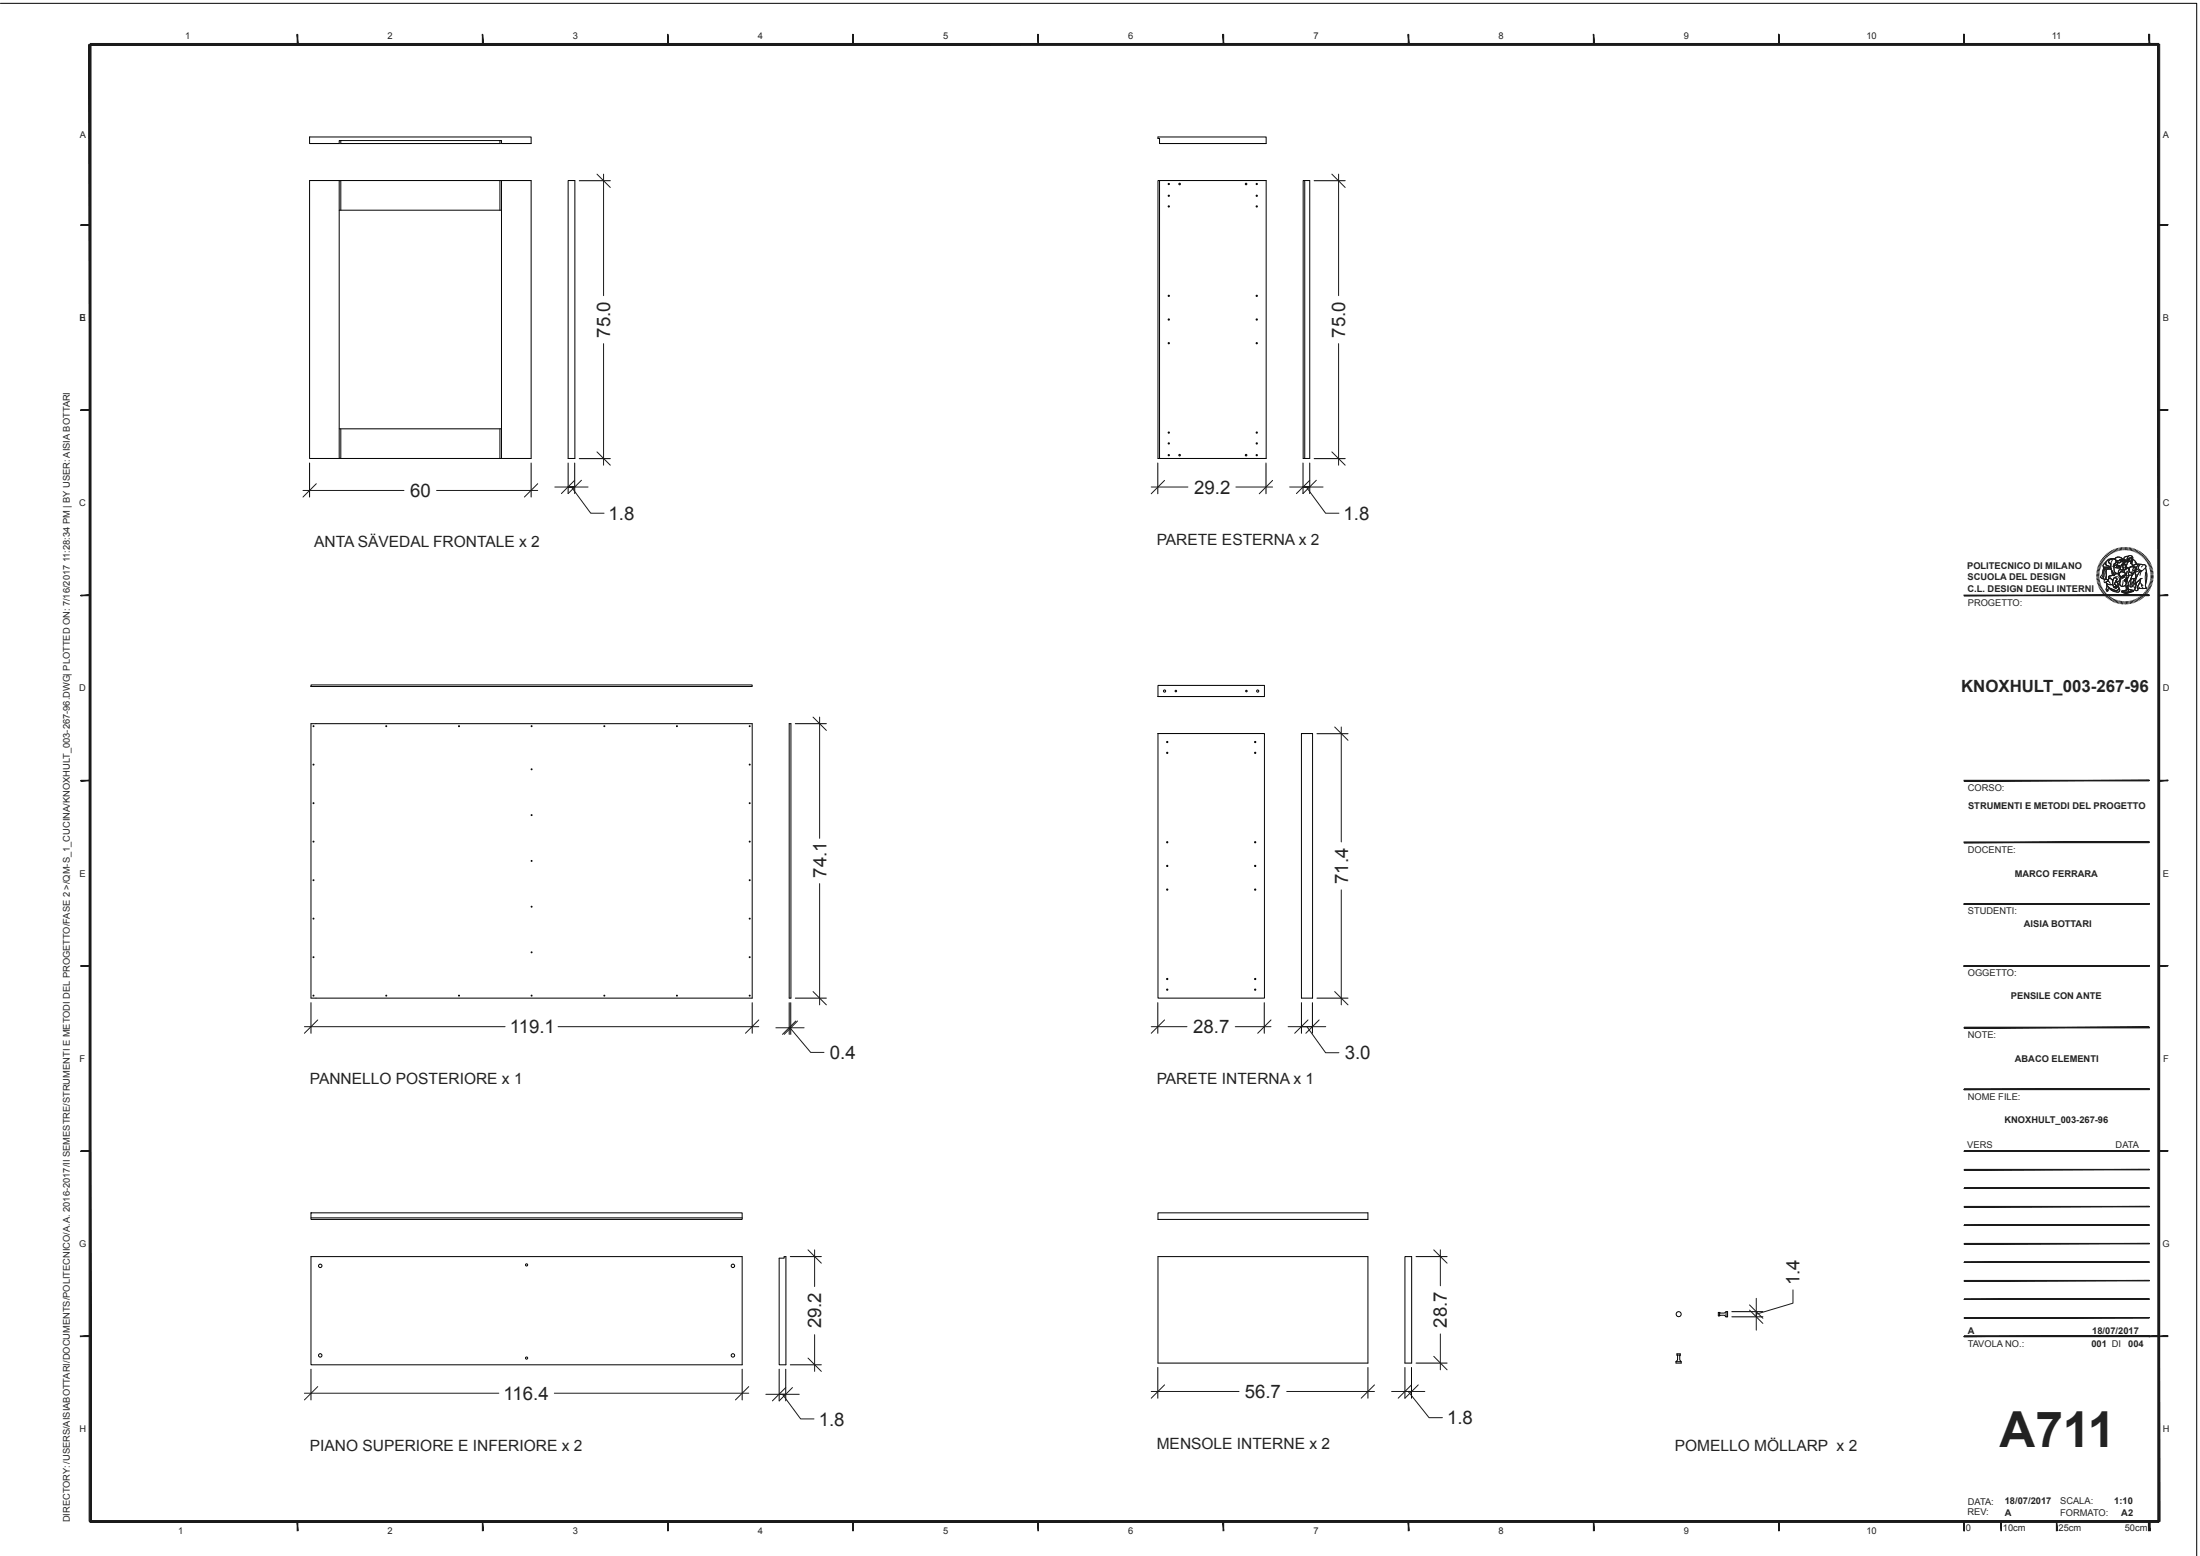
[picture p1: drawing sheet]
<svg xmlns="http://www.w3.org/2000/svg" width="594mm" height="420mm" viewBox="0 0 594 420" stroke-linecap="round" stroke-linejoin="round" font-family="sans-serif">
<g fill="none" stroke="#000" stroke-width=".27">
<path d="M83.6 37h59.8v1.7h-8v-.8h-43.8v.8h-8zM92 37.9v.8h43v-.8M312.7 37h29.2v1.7h-28.8v-1.3h-.4zM83.6 48.7h59.8v75.1h-59.8zM91.6 56.7h43.8M91.6 48.7v75.1M92 48.7v8M135 48.7v8M135.4 48.7v75.1M153.4 48.7h1.8v75.1h-1.8zM312.7 48.7h29.2v75.1h-29.2zM313.1 48.7v75.1"/>
<path d="M351.9 48.7h1.7v75.1h-1.7zM352.3 48.7v75.1M91.6 115.8h43.8M92 115.8v8M135 115.8v8M84 195.3h119.1v74.1h-119.1zM84 184.9h119.1v.4h-119.1zM213.1 195.3h.5v74.1h-.5zM312.7 198h28.7v71.4h-28.7zM312.7 185h28.7v3h-28.7zM351.4 198h3v71.4h-3zM84 339.2h116.4v29.2h-116.4z"/>
<path d="M84 327.4h116.4v1.8h-116.4zM84 328.7h116.4M210.4 339.6h1.3v-.4h.5v29.2h-1.8zM312.7 327.4h56.6v1.8h-56.6zM312.7 339.2h56.6v28.7h-56.6zM379.3 339.2h1.8v28.7h-1.8zM464 354.3h.3v.9h-.3zM464.3 355.2l.2-.2h1.1l.4 .4M464.3 354.3l.2 .1M466 354h.4v1.4h-.4zM466 354l-.4 .4h-1.1M452.5 367.5h1.4v.4h-1.4z"/>
<path d="M452.8 365.8l.1 .1v1.2l-.4 .4M452.8 365.4h.9v.4h-.9zM453.7 365.8l-.2 1.3 .4 .4"/>
<circle cx="315.6" cy="52.8" r=".17"/>
<circle cx="315.6" cy="55.7" r=".17"/>
<circle cx="315.6" cy="49.7" r=".17"/>
<circle cx="318.5" cy="49.7" r=".21"/>
<circle cx="336.4" cy="49.7" r=".21"/>
<circle cx="339.3" cy="55.7" r=".17"/>
<circle cx="339.3" cy="52.8" r=".17"/>
<circle cx="339.3" cy="49.7" r=".17"/>
<circle cx="315.6" cy="79.9" r=".17"/>
<circle cx="339.3" cy="79.9" r=".17"/>
<circle cx="315.6" cy="86.2" r=".17"/>
<circle cx="315.6" cy="92.6" r=".17"/>
<circle cx="339.3" cy="86.2" r=".17"/>
<circle cx="339.3" cy="92.6" r=".17"/>
<circle cx="315.6" cy="116.8" r=".17"/>
<circle cx="315.6" cy="119.7" r=".17"/>
<circle cx="339.3" cy="116.8" r=".17"/>
<circle cx="339.3" cy="119.7" r=".17"/>
<circle cx="315.6" cy="122.9" r=".17"/>
<circle cx="318.5" cy="122.9" r=".21"/>
<circle cx="336.4" cy="122.9" r=".21"/>
<circle cx="339.3" cy="122.9" r=".17"/>
<circle cx="84.6" cy="196" r=".13"/>
<circle cx="104.3" cy="196" r=".13"/>
<circle cx="123.9" cy="196" r=".13"/>
<circle cx="143.5" cy="196" r=".13"/>
<circle cx="163.2" cy="196" r=".13"/>
<circle cx="182.8" cy="196" r=".13"/>
<circle cx="202.4" cy="196" r=".13"/>
<circle cx="314.4" cy="186.5" r=".3"/>
<circle cx="317.5" cy="186.5" r=".21"/>
<circle cx="336.5" cy="186.5" r=".21"/>
<circle cx="339.6" cy="186.5" r=".3"/>
<circle cx="84.6" cy="206.4" r=".13"/>
<circle cx="84.6" cy="216.8" r=".13"/>
<circle cx="143.5" cy="207.7" r=".13"/>
<circle cx="202.4" cy="206.4" r=".13"/>
<circle cx="202.4" cy="216.8" r=".13"/>
<circle cx="315.2" cy="203.2" r=".17"/>
<circle cx="315.2" cy="200.3" r=".17"/>
<circle cx="338.9" cy="203.2" r=".17"/>
<circle cx="338.9" cy="200.3" r=".17"/>
<circle cx="84.6" cy="227.2" r=".13"/>
<circle cx="84.6" cy="237.6" r=".13"/>
<circle cx="143.5" cy="220" r=".13"/>
<circle cx="143.5" cy="232.4" r=".13"/>
<circle cx="202.4" cy="227.2" r=".13"/>
<circle cx="202.4" cy="237.6" r=".13"/>
<circle cx="315.2" cy="233.7" r=".17"/>
<circle cx="315.2" cy="227.3" r=".17"/>
<circle cx="338.9" cy="233.7" r=".17"/>
<circle cx="338.9" cy="227.3" r=".17"/>
<circle cx="84.6" cy="258.4" r=".13"/>
<circle cx="84.6" cy="248" r=".13"/>
<circle cx="143.5" cy="244.7" r=".13"/>
<circle cx="143.5" cy="257.1" r=".13"/>
<circle cx="202.4" cy="258.4" r=".13"/>
<circle cx="202.4" cy="248" r=".13"/>
<circle cx="315.2" cy="240.1" r=".17"/>
<circle cx="338.9" cy="240.1" r=".17"/>
<circle cx="84.6" cy="268.7" r=".13"/>
<circle cx="104.3" cy="268.7" r=".13"/>
<circle cx="123.9" cy="268.7" r=".13"/>
<circle cx="143.5" cy="268.7" r=".13"/>
<circle cx="163.2" cy="268.7" r=".13"/>
<circle cx="182.8" cy="268.7" r=".13"/>
<circle cx="202.4" cy="268.7" r=".13"/>
<circle cx="315.2" cy="264.3" r=".17"/>
<circle cx="315.2" cy="267.1" r=".17"/>
<circle cx="338.9" cy="267.1" r=".17"/>
<circle cx="338.9" cy="264.3" r=".17"/>
<circle cx="86.5" cy="341.7" r=".47"/>
<circle cx="142.2" cy="341.4" r=".3"/>
<circle cx="197.9" cy="341.7" r=".47"/>
<circle cx="453.2" cy="354.7" r=".68"/>
<circle cx="86.5" cy="365.9" r=".47"/>
<circle cx="142.2" cy="366.6" r=".3"/>
<circle cx="197.9" cy="365.9" r=".47"/>
</g>
<g fill="none" stroke="#1a1a1a" stroke-width=".27">
<path d="M91.6 38.7h.4M135 38.7h.4M566.1 155.4h.6M566.1 155.7h.6M566.1 154.7h.7M566.1 155h.7M566.1 154.3l.7 .1M566.2 153.9l.7 .2M566.3 153.6l.6 .2M566.4 153.3l.6 .1M566.5 152.9l.6 .2M566.6 152.6l.6 .2"/>
<path d="M566.7 152.2l.7 .3M566.8 156l-.7 .1M566.8 156.3l-.7 .1M566.9 156.7l-.7 .1M566.9 151.9l.6 .3M566.9 157l-.6 .2M567 157.3l-.6 .2M567.1 151.6l.6 .3M567.1 157.6l-.6 .2M567.2 157.9l-.6 .3M567.2 151.3l.6 .4M567.3 158.2l-.6 .3"/>
<path d="M567.5 151l.5 .4M567.5 158.5l-.6 .3M567.6 158.8l-.6 .3M567.7 150.7l.5 .4M567.8 159.1l-.6 .3M567.9 150.5l.5 .4M568 159.4l-.6 .3M568.1 150.2l.5 .4M568.2 159.6l-.6 .4M568.4 149.9l.5 .5M568.4 159.9l-.6 .4M568.6 149.7l.5 .5"/>
<path d="M568.9 149.4l.4 .6M569.2 149.2l.4 .6M569.5 149l.4 .6M569.8 148.9l.3 .5M570.1 148.6l.3 .7M570.4 148.5l.3 .6M570.7 148.3l.3 .7M571.1 148.2l.2 .7M571.4 148.1l.2 .6M571.7 148l.2 .6M572.1 154.8l.6-.5 .6 .1 .5 .3a.28 .28 0 0 1 .2 .4 .28 .28 0 0 1-.3 .2l-.7 .2a.39 .39 0 0 1-.4 .2 .39 .39 0 0 1-.3-.4zM572.1 147.9l.1 .7"/>
<path d="M572.5 147.8l.1 .7M572.5 155.7l.6 .4 .5-.3v-.4a.39 .39 0 0 0 .4-.3 .39 .39 0 0 0-.2-.4l-.6-.3-.6-.1-.5 .7h-.2l.3-1.1 .2-.3 1.3 .3 .5-.4v-.4l.6 .2-.1 .5 .3 .5-.3 .6 .2 .5-.4 .5-.5 .4a.24 .24 0 0 1 0 .3 .24 .24 0 0 1-.4 0l.2 .3 .3-.1-.1 .4 .3-.2-.3 1.1h-.4a.72 .72 0 0 1-1.1-.1l-.4-.4 .3-.5 .2-1.1M572.8 147.8l.1 .7M572.9 159.6l2-.5 1.2 .3-2.1 .5zM573.2 147.8v.6M573.5 147.8v.6M573.8 147.8v.6M574 159.9l2.1-.5v.2l-2.1 .6zM574.1 156.1h.1M574.2 147.8v.6M574.4 158.2l.1-.1 .2 1.1-.3-.6-.3 .7zM574.6 147.8l-.1 .7"/>
<path d="M574.7 150l1 .1 .2 .4-.3 1.4-.2 .3v-.8l.3-.4a.35 .35 0 0 0-.2-.4 .35 .35 0 0 0-.4 0l-.3 .1-.4 1.1-.1-1zM574.8 153.3l.9-.4 .5 .1a.7 .7 0 0 1 .7 .7 .7 .7 0 0 1-.6 .7l-.4 .4a.43 .43 0 0 1-.7-.3l-.4-.4zM574.8 150.7l.4-.1a.28 .28 0 0 1 .4 0 .28 .28 0 0 1 .1 .4l-.3 .4a.45 .45 0 0 1-.7 0 .45 .45 0 0 1 .1-.7zM574.9 155.3l.8-.1-.5 1.4-.6 .8 .1 .7-.3 .1-.3 .6-.2-1zM575 147.8l-.2 .7M575.3 147.9l-.1 .7M575.4 156.3l.2-.1a.38 .38 0 0 1 .5 .1 .38 .38 0 0 1-.1 .6l-.4 .5v.5a.33 .33 0 0 1 .1 .5 .33 .33 0 0 1-.5 0l-.1-.3zM575.6 148l-.1 .6M575.7 152.7l.8-.3 1-.1-.6 1zM575.8 151l.6 .4 .6 .8-.4 .2a.6 .6 0 0 1-.9 0 .6 .6 0 0 1 0-.9zM576 148.1l-.2 .6M576.3 148.2l-.2 .6"/>
<path d="M576.4 154.2a.51 .51 0 0 1 .2 .8v.3a.59 .59 0 0 1 0 .7 .59 .59 0 0 1-.7 .2l-.6 .1 .4-1.1zM576.6 148.3l-.2 .6M576.8 157.2l1.2-.9-.3 .9-.6 1.3 .1 .4a.41 .41 0 0 1-.3 .5 .41 .41 0 0 1-.5-.3zM577 148.5l-.3 .6M577.3 148.6l-.3 .6M577.6 148.8l-.3 .6M577.8 152.4l.8 .1a.55 .55 0 0 1 .8 .5l-.1 .3 .3 1.9v1.5a2.09 2.09 0 0 0-.1 2l-2.4 .1v-.5l.6-1.1 .3-.9-1.6 1.4 .5-1.9a2.08 2.08 0 0 1 1.4-1.7 .91 .91 0 0 1-.9-.6 .91 .91 0 0 1 .4-1.1zM577.9 149l-.4 .5M578.2 149.2l-.4 .5M578.5 149.4l-.4 .5M578.8 149.6l-.5 .5M579 160l.5 .5"/>
<path d="M579 149.9l-.5 .4M579.2 159.8l.5 .4M579.3 150.1l-.5 .5M579.4 159.5l.5 .4M579.5 150.4l-.5 .4M579.6 159.2l.5 .4M579.7 150.7l-.5 .4M579.7 159l.6 .3M579.9 158.7l.6 .3M579.9 150.9l-.5 .5M580 158.4l.7 .3M580.2 151.2l-.6 .4"/>
<path d="M580.2 158.1l.6 .2M580.3 157.8l.6 .2M580.4 151.5l-.6 .4M580.4 157.5l.6 .2M580.5 157.2l.6 .1M580.5 151.9l-.6 .3M580.6 156.9l.6 .1M580.6 156.5l.7 .1M580.7 152.2l-.6 .3M580.7 156.2l.6 .1M580.7 155.6h.7M580.7 155.3h.7"/>
<path d="M580.7 155.9h.7M580.8 152.5l-.6 .2M581 152.8l-.7 .2M581 153.2l-.6 .2M581.2 153.5l-.7 .2M581.3 153.9l-.7 .1M581.3 154.2l-.7 .1M581.3 154.6l-.6 .1M581.4 154.9l-.7 .1M568.6 160.1l-.5 .5M568.8 160.4l-.5 .4M569.1 160.6l-.5 .5"/>
<path d="M569.3 160.8l-.4 .5M569.6 161l-.4 .5M569.8 161.2l-.4 .5M570.1 161.3l-.4 .6M570.4 161.5l-.4 .6M570.7 161.7l-.3 .6M571 161.8l-.3 .6M571.3 161.9l-.3 .7M571.6 162l-.2 .7M571.9 162.1l-.2 .7M572.2 162.2l-.2 .7M572.5 162.3l-.1 .7"/>
<path d="M572.8 162.3l-.1 .7M573.2 162.4l-.1 .6M573.5 162.4v.6M573.8 162.4v.7M574.1 162.4l.1 .6M574.4 162.4l.1 .6M574.8 162.3l.1 .7M575.1 162.2l.1 .7M575.4 162.2l.2 .6M575.7 162.1l.2 .6M576.1 162l.2 .6M576.3 161.9l.3 .6"/>
<path d="M576.6 161.8l.3 .6M576.9 161.6l.3 .6M577.2 161.4l.4 .6M577.5 161.3l.4 .6M577.8 161.1l.4 .5M578 160.9l.5 .5M578.3 160.7l.4 .5M578.5 160.5l.5 .5M578.8 160.2l.4 .5"/>
</g>
<g fill="#1a1a1a" stroke="#1a1a1a" stroke-width=".27">
<path d="M582.6 12v398.7h.5zM582.6 12h.5v398.7z"/>
<path d="M24.3 410.4v.5l558.6-.5zM24.3 410.9l558.6-.5v.5z"/>
<path d="M480.2 9.2l.2 2.5v-2.5zM480.2 9.2l.2 2.5h-.2z"/>
<path d="M530.2 9.2l.2 2.5v-2.5zM530.2 9.2l.2 2.5h-.2z"/>
<path d="M580.2 9.2l.2 2.5v-2.5zM580.2 9.2l.2 2.5h-.2z"/>
<path d="M21.8 110.8h2.5v-.2zM21.8 110.6h2.5l-2.5 .2z"/>
<path d="M582.9 260.8h2.5v-.2zM582.9 260.6h2.5l-2.5 .2z"/>
<path d="M582.9 210.8h2.5v-.2zM582.9 210.6h2.5l-2.5 .2z"/>
<path d="M582.9 160.8h2.5v-.2zM582.9 160.6h2.5l-2.5 .2z"/>
<path d="M582.9 110.8h2.5v-.2zM582.9 110.6h2.5l-2.5 .2z"/>
<path d="M582.9 60.8h2.5v-.2zM582.9 60.6h2.5l-2.5 .2z"/>
<path d="M582.9 360.8h2.5v-.2zM582.9 360.6h2.5l-2.5 .2z"/>
<path d="M582.9 310.8h2.5v-.2zM582.9 310.6h2.5l-2.5 .2z"/>
<path d="M430.2 410.7l.2 2.5v-2.5zM430.2 410.7l.2 2.5h-.2z"/>
<path d="M380.2 410.7l.2 2.5v-2.5zM380.2 410.7l.2 2.5h-.2z"/>
<path d="M480.2 410.7l.2 2.5v-2.5zM480.2 410.7l.2 2.5h-.2z"/>
<path d="M530.2 410.7l.2 2.5v-2.5zM530.2 410.7l.2 2.5h-.2z"/>
<path d="M330.2 410.7l.2 2.5v-2.5zM330.2 410.7l.2 2.5h-.2z"/>
<path d="M280.2 410.7l.2 2.5v-2.5zM280.2 410.7l.2 2.5h-.2z"/>
<path d="M230.2 410.7l.2 2.5v-2.5zM230.2 410.7l.2 2.5h-.2z"/>
<path d="M180.2 410.7l.2 2.5v-2.5zM180.2 410.7l.2 2.5h-.2z"/>
<path d="M130.2 410.7l.2 2.5v-2.5zM130.2 410.7l.2 2.5h-.2z"/>
<path d="M80.2 410.7l.2 2.5v-2.5zM80.2 410.7l.2 2.5h-.2z"/>
</g>
<path d="M573.6 156.6a.24 .24 0 0 0 .3 0 .24 .24 0 0 0 .1-.3l.1-.1a.23 .23 0 0 1 .3-.3 .23 .23 0 0 1 0 .4l-.3 .9v-.4l-.3 .1zM574.1 156.1h.1" fill="none" stroke="#1a1a1a" stroke-width=".27"/>
<g fill="none" stroke="#1a1a1a" stroke-width=".27">
<path d="M161.2 47l3.6 3.6M163 47v32.8M359.6 47l3.6 3.6M361.4 47v32.8M163 92.8v32.8M361.4 92.8v32.8M81.8 132.4h27.3M85.4 130.6l-3.6 3.6M117.9 132.4h27.3M145.2 130.6l-3.6 3.6M149.8 131.5h3.6M153.4 131.5h1.8h-1.8"/>
<path d="M154.3 131.5l5.2 7h3.6M155.2 131.5h3.6M155.2 129.6l-3.6 3.6M157 129.6l-3.6 3.6M161.2 122l3.6 3.6M310.8 131.5h9.9M314.4 129.7l-3.6 3.6M333.7 131.5h9.9M343.6 129.7l-3.6 3.6M348.2 131.5h3.6M351.8 131.5h1.8h-1.8M352.7 131.5l5.2 7h3.6"/>
<path d="M353.6 131.5h3.6M353.6 129.6l-3.6 3.6M355.4 129.6l-3.6 3.6M359.6 122l3.6 3.6M568 153l.7 .1a.74 .74 0 0 0 1.2-.1 .42 .42 0 0 1 0 .6 .42 .42 0 0 1-.6 0l-1.3-.1zM568 153v.5M568.1 153.5l-.3 .7v1.1l-.4 .8 .4 .1M568.2 152.1l.4-.3a.67 .67 0 0 0 .4 .9l.8 .3a.7 .7 0 0 1-1.1 .1h-.5a.5 .5 0 0 1-.4-.4 .5 .5 0 0 1 .3-.5zM568.3 153.6h.6l-.3 .6v2.1l-.2 .1-.6-.2zM568.4 153.6a1.43 1.43 0 0 0-.3 1.6l-.3 1 .7 .2M568.6 151.8l-.6 .6a.42 .42 0 0 0-.2 .5 .42 .42 0 0 0 .5 .2h.4a.74 .74 0 0 0 1.2-.1M568.6 157.2l.2 .3 .6 .3 1-.1"/>
<path d="M568.7 151.5l.6-.5 1.3-.2h-.2a1.05 1.05 0 0 0-1.1 .9l.7 .5-.1 .8-.9-.3a.67 .67 0 0 1-.4-.9zM568.8 157.5l.6 .3 1-.1 .1 .5 .4 .3-.1 .2 .3-.3 .2 .4-.2-.5 .3 .4 .1-.1-.2-.4 .4 .2-.8-.7 .3-.8 .4 .2 .5 1.4-.1 .6-.2 .2-.6 .1-1.5-.6-.8-.6zM568.8 157.5v.5l.6 .5 2.1 1.1M568.8 153.6h.5a.6 .6 0 0 1 .6-.1 .6 .6 0 0 1 .4 .6l.3 .6-.1 .5-.7 .2a.42 .42 0 0 0-.5 .3 .42 .42 0 0 0 .2 .5l-.4 .4a.52 .52 0 0 1-.5-.8v-1.6zM568.9 153.6l-.3 .5 .1 2.3M568.9 158.2l.8 .6 1.5 .6 .6-.1 .3-.5 .2 .3-.1 .5a1.86 1.86 0 0 1-1.9-.2l-.4-.2a.49 .49 0 0 0-.5-.3 .49 .49 0 0 0-.4 .4l.2 .1-.3 .2-.3-.5zM568.9 158.2l-.3 .9 .3 .5 .3-.2-.2-.1 .1-.2a.72 .72 0 0 1 1.1 .3l1 .3a.66 .66 0 0 0 1 0 .66 .66 0 0 0-.1-.9M569.2 156.6l-.6-.2a.46 .46 0 0 0-.5 .4 .46 .46 0 0 0 .3 .5l.4-.3a.56 .56 0 0 1 .9 .4h.1M569.3 156.3l.4-.2a1.21 1.21 0 0 1 .7 1.6l-.2 .1a1.52 1.52 0 0 1-1.5-.4 .43 .43 0 0 1 .6-.5zM569.4 155.6l1.1-.4a.31 .31 0 0 0 .4 .1 .31 .31 0 0 0 .2-.4l1 .1 .4 .7v.8l-.6 .5a.33 .33 0 0 1-.5 .1 .33 .33 0 0 1 0-.5 .48 .48 0 0 0-.3-.7 .48 .48 0 0 0-.6 .5l-.1 .2-.7-.6a.27 .27 0 0 1-.4 .1 .27 .27 0 0 1 .1-.5zM569.6 151.1l1.2-.3a.75 .75 0 0 1 .6 .8 .75 .75 0 0 1-.6 .7 .76 .76 0 0 0 0 1.2 1.1 1.1 0 0 0 .7 1.3l-.5 .2a.31 .31 0 0 1-.2 .3 .31 .31 0 0 1-.4-.2 .31 .31 0 0 1 .2-.4l-.6-.9v-1.6h-.3a.57 .57 0 0 1-.4-.5 .57 .57 0 0 1 .3-.6zM569.7 155.9l.8 .7"/>
<path d="M569.7 156l-.1 .1a.48 .48 0 0 0-.4 .3 .48 .48 0 0 0 .1 .5M569.8 153l-1.2-.5v-.9l.7-.6 1.5-.2a.76 .76 0 0 1 .5 .8 .76 .76 0 0 1-.5 .7 .76 .76 0 0 0 0 1.2 1.1 1.1 0 0 0 .7 1.3l-.5 .1M570 153.6h-1.4a.69 .69 0 0 0-.8 .1 .69 .69 0 0 0-.1 .8l-.1 .5-.5 .8 .3 .3M570.1 153.9l.2 1.4M570.3 151.1l-.3 .9-.1 1.3 .6 1.5a.31 .31 0 0 0 0 .4 .31 .31 0 0 0 .4 .1 .31 .31 0 0 0 .1-.3M570.5 155.2l-.7 .3a.37 .37 0 0 0-.5 .2 .37 .37 0 0 0 .2 .4M570.6 150.8h-.2a1.05 1.05 0 0 0-1.1 .9l.6 .5M570.7 156.1a.47 .47 0 0 1 .8-.1 .47 .47 0 0 1-.2 .8l-.4 .9 .8 .7-.4-.2 .2 .5-.4-.4 .2 .5-.2-.4-.3 .3 .1-.2-.4-.5a2.3 2.3 0 0 1 .2-1.9zM570.7 156.1a.47 .47 0 0 1 .8-.1 .47 .47 0 0 1-.2 .8l-.4 .9 .8 .7-.4-.2 .2 .5-.4-.4 .2 .5-.2-.4-.3 .3v-.3l-.3-.4a2.3 2.3 0 0 1 .2-1.9zM570.8 152.2l1-.4-.1 .6-1.2 .4zM570.9 152.7l.6-.3 .4 .3a.32 .32 0 0 0-.4 .2 .32 .32 0 0 0 .2 .4l-.7-.2zM570.9 152.7l.1 .4 .7 .2"/>
<path d="M571 150.9l.8-.6 .7 .1 .4 .4a.26 .26 0 0 1 .1 .4 .26 .26 0 0 1-.4-.1l-.1-.1-.1 .2-.7 .2-.4-.1M571.1 150.6l.5-.2h.7l.7 .4a.21 .21 0 0 1 0 .3 .21 .21 0 0 1-.3 0l-.2-.1-.8 .4-.3-.1a.38 .38 0 0 1-.3-.3 .38 .38 0 0 1 0-.4zM571.3 151.2l.4 .2 .8-.4 .3 .2-.2 .5-.4 .3-.4-.2-.6 .1zM571.5 154.8l.7 .3M571.6 152.7h.9l-.3 .1a.37 .37 0 0 1-.4 .5 .37 .37 0 0 1-.2-.6zM571.6 157.1l.5 1.7-.3 .5-.7 .1M571.6 152.4l.3 .2M571.7 152.2v.2l-1.1 .4M571.7 155.7l-.7 .2M571.8 151.8l-.3 .5M571.9 155.4l.8 .4M572 152.7h.5l-.3 .1a.33 .33 0 0 1-.2 .5 .33 .33 0 0 1-.4-.2 .33 .33 0 0 1 .3-.4l.1 .1h-.1"/>
<path d="M572 155.8a.71 .71 0 0 1 .2 .9 .71 .71 0 0 1-.9 .3M572.1 157.7l.8 .6M572.1 155v-.2l.5-.5 .7 .1 .5 .4a.26 .26 0 0 1 .2 .4 .26 .26 0 0 1-.4 0l-1.1 .5M572.2 155.1l.4 .8-.1 .6-.3 .3M572.3 151.7l.1 .1M572.4 151.3l.2 .1M572.4 157l.1 1M572.4 153.6l-.4 .6-.1 .7M572.5 151.4h.1M572.5 155.6l1.2-.4-.1 .6-.5 .2-.5-.1zM572.5 156.5l-.2 .9-.4 .4M572.8 151.5l.9-.1a.36 .36 0 0 1-.3 .5 .36 .36 0 0 1-.4-.3z"/>
<path d="M572.8 151.2l-.2 .5-.4 .3-.4-.2-.6 .1M572.8 152.4l.5-.2h.5l.4 .8-.1 .6-.3-.1 .2-.7-.4-.4a.38 .38 0 0 0-.5 0 .38 .38 0 0 0 .1 .6l.1 .3a.38 .38 0 0 1-.1 .5 .38 .38 0 0 1-.5 .1l-.1-.2a.31 .31 0 0 1-.2-.3 .31 .31 0 0 1 .2-.3zM572.9 159.6l1.1 .3v.3l-1.1-.3zM572.9 159.6a5.7 5.7 0 0 1 3.2-.2l-2.1 .5zM573.1 152.4l.5-.2 .2 .2 .2 .8a.53 .53 0 0 1-.2 .6 .53 .53 0 0 1-.6 0zM573.2 151.4a.4 .4 0 0 1 .6-.3 .4 .4 0 0 1 .1 .5l-.1 .1M573.2 155.8l.1 .1M573.3 151.1l.3-.1a.42 .42 0 0 1 .4 .2 .42 .42 0 0 1 0 .4l-.2 .1-.1-.3h-.5zM573.3 156.7l-.4 1.6 1.1-.2M573.3 155.5h.2M573.3 155.8h.1M573.4 155.5l-.1 .1"/>
<path d="M573.4 152.6h.1M573.5 152.5l-.2 .1M573.6 151.5l-.3-.1-.5 .1 .6 .4a.28 .28 0 0 0 .4-.2 .28 .28 0 0 0-.2-.3v.2M573.6 153.9v.6M573.7 155.3l-.1 .5-.5 .2-.4-.3M573.7 152.4l.2 .2-.1 .1M573.8 152.5a.42 .42 0 0 0-.7-.2 .42 .42 0 0 0 .1 .7l.1 .3a.44 .44 0 0 1-.6 .6 .44 .44 0 0 1-.1-.8l.3-.8 .5-.1 .5 .2 .3 .6a.27 .27 0 0 1 0 .5 .27 .27 0 0 1-.4-.2M573.9 152.9h-.1M573.9 152.7a.42 .42 0 0 1-.1 .6 .42 .42 0 0 1-.6-.1M573.9 153.6l-.2 .2-.5 .1M574 159.9v.3M574.1 151.6l.1-.1 .2 .4-.3 .8"/>
<path d="M574.1 156.7l-.1 .5 .3-.2M574.1 151.1l.2 .5M574.2 153.1l-.1-.4 .3-.8-.5-.7a.48 .48 0 0 1-.4-.6 .48 .48 0 0 1 .6-.3 .22 .22 0 0 1 .3-.1 .22 .22 0 0 1 0 .3v1.3l.3-.6a.42 .42 0 0 0 .3 .4 .42 .42 0 0 0 .4-.2v.8l.1-.3 .5 .7-1.2 .7M574.3 156.4l-.1 .3-.1-.2M574.3 154.1l-.2 1.4M574.3 153.3l.4 .3M574.4 155.3a.52 .52 0 0 0-.3 .8M574.5 155.9l-.5 .4a.24 .24 0 0 1 0 .3 .24 .24 0 0 1-.4 0l.1 .3 .4-.1M574.5 154.2l-.4 .9M574.6 150.2l-.8 .1-.3 .6M574.7 151.2l.2 .4 .5-.2M574.7 150l1 .1 .2 .4-.5 1.7v-.8l.3-.4-.2-.5-.7 .2-.4 1.1-.1-.9z"/>
<path d="M574.9 150.9l.2 .1M574.9 155.3l-1 2.5 .2 1 .4-.7 .2 1.4-.3-.9-.4 1 .1-.8M575 151.4h.1M575 154.3l-.3 .5 .1 .5 .9-.1 .5-.6M575 151v.1M575 151.3h.1M575.3 151.1l.2 .1M575.4 151.2h.1M575.6 151.9l.3 .7M575.6 154.4h.1M575.7 155.2l-.5 1.4-.6 .8v.9M575.8 154.4h-.3"/>
<path d="M575.8 151l.6 .4 .3 .6M575.8 154.7h.1M576.1 159.4v.2l-2.1 .6-1.1-.3v-.3M576.1 156.2l-.5 1.7a.34 .34 0 0 1 .1 .5 .34 .34 0 0 1-.5 0l.1-2.1M576.4 154l-.1 .4M576.4 153l.3 .1 .2 .4M576.4 151.9l.6 .4M576.5 156.1l-1.2 .2M576.6 157.5l-.2 .2 .3 .2M576.6 154.3v1.6l-.6 1.4 .1 1 .4 .5M576.9 153.3v-.3a.91 .91 0 0 1 1.4-.6l.9 .1a.53 .53 0 0 1-.1 .9l-.5 .5a1.1 1.1 0 0 1-1.7-.4M576.9 153.5l-.6 .9a.57 .57 0 0 1-1 .1l-.4-.3v-.6l.3-.5 .5-.1a.35 .35 0 0 1 .4 .3 .35 .35 0 0 1-.3 .4v.4h.4l.3-.4v-.4l-1-.4-.7 .4v.5"/>
<path d="M576.9 155l.1 .6M577.4 154.2l-.9 .1M577.4 158.4l.6 .4M577.6 152.3l-1.2 .1-.7 .4M577.8 157.2l.8 .9M577.8 154.2l-1 1.8-.4 1.7 1.5-1.4 .5-.2M577.9 152.3l-.1 .2a.89 .89 0 0 0-.4 1 .89 .89 0 0 0 .9 .6M578 156.3l-.3 .9-.6 1.3 .1 .4a.41 .41 0 0 1-.3 .5 .41 .41 0 0 1-.5-.3l.5-1.8M578.1 154.2l-.3 1.1M578.2 157.7l.1 .7 .5 .4M578.5 152.7l-.3 .3M579.3 154.4v3.3"/>
<path d="M579.3 153.3l.3 2.5-.3 2.3 .3 .7h-2.4M219.5 193.6l3.6 3.6M221.3 193.6v32.7M360.4 196.2l3.6 3.6M362.1 196.2v31.1M221.3 238.5v32.7M362.1 240.2v31M82.2 277.1h54.2M85.8 275.3l-3.6 3.6M150.7 277.1h54.2M204.9 275.3l-3.6 3.6M209.5 277.4h3.6"/>
<path d="M213.3 277.4l5.6 6.7h3.6M213.5 277.4h-.4h.4M213.5 277.4h3.6M214.9 275.6l-3.6 3.6M215.3 275.6l-3.6 3.6M219.5 267.6l3.6 3.6M310.8 277.1h9.7M314.4 275.3l-3.6 3.6M333.5 277.1h9.7M343.2 275.3l-3.6 3.6M347.8 277.1h3.6M351.4 277.1h3h-3"/>
<path d="M352.9 277.1l5 7.1h3.6M353.2 275.3l-3.6 3.6M354.4 277.1h3.5M356.2 275.3l-3.6 3.6M360.4 267.6l3.6 3.6M218.2 337.4l3.6 3.6M219.9 337.4v9.9M387.1 337.4l3.6 3.6M388.9 337.4v9.7M472.4 352.2l3.6 3.6M472.4 353.6l3.6 3.6M474.2 354v1.4v-1.4"/>
<path d="M474.2 350.4v3.6M474.2 355.4v3.6M484.1 348.2v3.6l-9.9 2.9M82.2 376.1h52.5M85.8 374.3l-3.6 3.6M149.7 376.1h52.5M202.2 374.3l-3.6 3.6M206.8 376.4h3.6M211.3 376.4l4.9 6.6h3.6M212.2 376.4h-1.8h1.8M212.2 376.4h3.6M212.2 374.5l-3.6 3.6"/>
<path d="M214 374.5l-3.6 3.6M218.2 366.6l3.6 3.6M219.9 360.3v9.9M310.8 375.6h23.7M314.4 373.8l-3.6 3.6M347.4 375.6h23.7M371.1 373.8l-3.6 3.6M375.7 375.6h3.6M379.3 375.6h1.8h-1.8M380.2 375.6l5.6 7.1h3.6M381.1 375.6h3.6M381.1 373.8l-3.6 3.6"/>
<path d="M382.9 373.8l-3.6 3.6M387.1 366.1l3.6 3.7M388.9 360.1v9.7"/>
</g>
<g fill="#1a1a1a" stroke="#1a1a1a" stroke-width=".27">
<path d="M580.3 360.8h2.5v-.2zM580.3 360.6h2.5l-2.5 .2z"/>
<path d="M530.3 360.6v.2l50-.2zM530.3 360.8l50-.2v.2z"/>
<path d="M530.3 360.6v.2l50-.2zM530.3 360.8l50-.2v.2z"/>
<path d="M530.3 355.7h50zM530.3 355.7h50z"/>
<path d="M530.3 350.6h50zM530.3 350.7l50-.1z"/>
<path d="M530.3 345.6h50zM530.3 345.7l50-.1z"/>
<path d="M530.3 340.6h50zM530.3 340.8l50-.2z"/>
<path d="M530.3 335.6h50zM530.3 335.8l50-.2z"/>
<path d="M530.3 330.6h50zM530.3 330.8l50-.2z"/>
<path d="M530.3 325.6h50zM530.3 325.8l50-.2z"/>
<path d="M530.3 320.6h50zM530.3 320.8l50-.2z"/>
<path d="M530.3 227.5h50v-.2zM530.3 227.3h50l-50 .2z"/>
<path d="M530.3 244.1h50v-.2zM530.3 243.9h50l-50 .2z"/>
<path d="M530.3 243.9v.2l50-.2zM530.3 244.1l50-.2v.2z"/>
<path d="M530.3 260.6v.2l50-.2zM530.3 260.8l50-.2v.2z"/>
<path d="M530.3 160.8h50v-.2zM530.3 160.6h50l-50 .2z"/>
<path d="M530.3 260.6v.2l50-.2zM530.3 260.8l50-.2v.2z"/>
<path d="M530.3 277.3v.2l50-.2zM530.3 277.5l50-.2v.2z"/>
<path d="M530.3 260.6v.2l50-.2zM530.3 260.8l50-.2v.2z"/>
<path d="M530.3 260.6v.2l50-.2zM530.3 260.8l50-.2v.2z"/>
<path d="M530.3 210.8h50v-.2zM530.3 210.6h50l-50 .2z"/>
<path d="M530.3 293.9v.2l50-.2zM530.3 294.1l50-.2v.2z"/>
<path d="M530.3 293.9v.2l50-.2zM530.3 294.1l50-.2v.2z"/>
<path d="M530.3 315.6h50zM530.3 315.8l50-.2z"/>
<path d="M530.3 310.6v.2l50-.2zM530.3 310.8l50-.2v.2z"/>
<path d="M580.3 360.8h2.5v-.2zM580.3 360.6h2.5l-2.5 .2z"/>
<path d="M24.1 12v398.7h.5zM24.1 12h.5v398.7z"/>
<path d="M21.8 260.6v.2l2.5-.2zM21.8 260.8l2.5-.2v.2z"/>
<path d="M21.8 210.6v.2l2.5-.2zM21.8 210.8l2.5-.2v.2z"/>
<path d="M21.8 160.6v.2l2.5-.2zM21.8 160.8l2.5-.2v.2z"/>
<path d="M21.8 110.6v.2l2.5-.2zM21.8 110.8l2.5-.2v.2z"/>
<path d="M21.8 60.6v.2l2.5-.2zM21.8 60.8l2.5-.2v.2z"/>
<path d="M21.8 310.6v.2l2.5-.2zM21.8 310.8l2.5-.2v.2z"/>
<path d="M21.7 360.8h2.5v-.2zM21.7 360.6h2.5l-2.5 .2z"/>
<path d="M24.3 11.7v.5l558.6-.5zM24.3 12.2l558.6-.5v.5z"/>
<path d="M430.2 9.3l.2 2.5v-2.5zM430.2 9.3l.2 2.5h-.2z"/>
<path d="M380.2 9.3l.2 2.5v-2.5zM380.2 9.3l.2 2.5h-.2z"/>
<path d="M330.2 9.3l.2 2.5v-2.5zM330.2 9.3l.2 2.5h-.2z"/>
<path d="M280.2 9.3l.2 2.5v-2.5zM280.2 9.3l.2 2.5h-.2z"/>
<path d="M230.2 9.3l.2 2.5v-2.5zM230.2 9.3l.2 2.5h-.2z"/>
<path d="M180.2 9.3l.2 2.5v-2.5zM180.2 9.3l.2 2.5h-.2z"/>
<path d="M130.2 9.3l.2 2.5v-2.5zM130.2 9.3l.2 2.5h-.2z"/>
<path d="M80.2 9.3l.2 2.5v-2.5zM80.2 9.3l.2 2.5h-.2z"/>
<path d="M530.2 410.7v2.5h.2zM530.2 410.7h.2v2.5z"/>
<path d="M540.2 410.7l.2 2.5v-2.5zM540.2 410.7l.2 2.5h-.2z"/>
<path d="M555.2 410.7l.2 2.5v-2.5zM555.2 410.7l.2 2.5h-.2z"/>
<path d="M580.1 410.7l.4 2.5v-2.5zM580.1 410.7l.4 2.5h-.4z"/>
</g>
<g fill="none" stroke="#000" stroke-width=".27">
<path d="M.1 .9h593v419.1M156.4 48.8h8.4M354.8 48.8h8.4M83.6 125v9.2M143.4 125v9.2M153.4 125v8.2M155.2 125v8.2M156.4 123.8h8.4M312.6 125v8.3M341.8 125v8.3M351.8 125v8.2M353.6 125v8.2"/>
<path d="M354.8 123.8h8.4M214.7 195.3h8.4M355.6 198h8.4M84 270.6v8.3M203.1 270.6v8.3M213.1 270.6v8.6M213.5 270.6v8.6M214.7 269.4h8.4M312.6 270.6v8.3M341.4 270.6v8.3M351.4 270.6v8.3M354.4 270.6v8.3"/>
<path d="M355.6 269.4h8.4M213.4 339.2h8.4M382.3 339.2h8.4M467.6 354h8.4M467.6 355.4h8.4M84 369.6v8.3M200.4 369.6v8.3M210.4 369.6v8.5M212.2 369.6v8.5M213.4 368.4h8.4M312.6 369.1v8.3M369.3 369.1v8.3"/>
<path d="M379.3 369.1v8.3M381.1 369.1v8.3M382.3 367.9h8.4"/>
</g>
<g fill="#fff" stroke="#fff" stroke-width=".27">
<path d="M137.8 274.9v4.4l11.4-4.4zM137.8 279.3l11.4-4.4v4.4z"/>
<path d="M223.9 281.9v4.3l7.2-4.3zM223.9 286.2l7.2-4.3v4.3z"/>
<path d="M110.5 130.2v4.3l5.9-4.3zM110.5 134.5l5.9-4.3v4.3z"/>
<path d="M164.5 136.3v4.4l6.9-4.4zM164.5 140.7l6.9-4.4v4.4z"/>
<path d="M136.1 373.9v4.4l12.1-4.4zM136.1 378.3l12.1-4.4v4.4z"/>
<path d="M360 228.7v10.1h4.3zM360 228.7h4.3v10.1z"/>
<path d="M359.2 81.2v10.1h4.4zM359.2 81.2h4.4v10.1z"/>
<path d="M160.8 81.2v10.1h4.4zM160.8 81.2h4.4v10.1z"/>
<path d="M219.1 227.7v9.4h4.4zM219.1 227.7h4.4v9.4z"/>
<path d="M217.8 348.7v10.1h4.3zM217.8 348.7h4.3v10.1z"/>
<path d="M386.7 348.5v10.1h4.4zM386.7 348.5h4.4v10.1z"/>
<path d="M362.9 136.3v4.4l6.9-4.4zM362.9 140.7l6.9-4.4v4.4z"/>
<path d="M322.2 129.3v4.4l10.1-4.4zM322.2 133.7l10.1-4.4v4.4z"/>
<path d="M362.9 282v4.4l7.2-4.4zM362.9 286.4l7.2-4.4v4.4z"/>
<path d="M321.9 274.9v4.4l10.2-4.4zM321.9 279.3l10.2-4.4v4.4z"/>
<path d="M390.9 380.5v4.4l6.9-4.4zM390.9 384.9l6.9-4.4v4.4z"/>
<path d="M336 373.4v4.4l10-4.4zM336 377.8l10-4.4v4.4z"/>
<path d="M221.2 380.8v4.4l7-4.4zM221.2 385.2l7-4.4v4.4z"/>
<path d="M481.9 339.8v6.9h4.4zM481.9 339.8h4.4v6.9z"/>
</g>
<text font-size="13.4" fill="#222" x="539.9" y="390.5">A711</text>
<g font-size="5" fill="#222">
<text x="164.7" y="91.2" transform="rotate(-90 164.7 91.2)">75.0</text>
<text x="363.2" y="91.2" transform="rotate(-90 363.2 91.2)">75.0</text>
<text x="110.7" y="134.2">60</text>
<text x="322.4" y="133.2">29.2</text>
<text x="164.3" y="140.3">1.8</text>
<text x="362.8" y="140.3">1.8</text>
<text x="223.1" y="236.9" transform="rotate(-90 223.1 236.9)">74.1</text>
<text x="364" y="238.6" transform="rotate(-90 364 238.6)">71.4</text>
<text x="137.6" y="278.9">119.1</text>
<text x="322.2" y="278.9">28.7</text>
<text x="224" y="285.8">0.4</text>
<text x="363.1" y="285.9">3.0</text>
<text x="485.9" y="346.9" transform="rotate(-90 485.9 346.9)">1.4</text>
<text x="221.7" y="358.6" transform="rotate(-90 221.7 358.6)">29.2</text>
<text x="390.7" y="358.4" transform="rotate(-90 390.7 358.4)">28.7</text>
<text x="136" y="377.8">116.4</text>
<text x="336.1" y="377.4">56.7</text>
<text x="221" y="384.8">1.8</text>
<text x="390.7" y="384.4">1.8</text>
</g>
<text font-size="4.5" fill="#222" x="529.5" y="186.7">KNOXHULT_003-267-96</text>
<g font-size="4.2" fill="#222">
<text x="84.8" y="147.5">ANTA SÄVEDAL FRONTALE x 2</text>
<text x="312.3" y="147">PARETE ESTERNA x 2</text>
<text x="83.7" y="292.7">PANNELLO POSTERIORE x 1</text>
<text x="312.3" y="292.7">PARETE INTERNA x 1</text>
<text x="83.7" y="391.6">PIANO SUPERIORE E INFERIORE x 2</text>
<text x="312.3" y="391.2">MENSOLE INTERNE x 2</text>
<text x="452.2" y="391.7">POMELLO MÖLLARP x 2</text>
</g>
<g font-size="2.5" fill="#222">
<text x="50" y="10.6">1</text>
<text x="104.6" y="10.6">2</text>
<text x="154.6" y="10.6">3</text>
<text x="204.6" y="10.6">4</text>
<text x="254.6" y="10.6">5</text>
<text x="304.6" y="10.6">6</text>
<text x="354.6" y="10.6">7</text>
<text x="404.6" y="10.6">8</text>
<text x="454.6" y="10.6">9</text>
<text x="503.9" y="10.6">10</text>
<text x="554" y="10.6">11</text>
<text x="21.5" y="37.3">A</text>
<text x="584" y="37.3">A</text>
<text x="21.4" y="86.6">B</text>
<text x="21.6" y="86.6">E</text>
<text x="584" y="86.6">B</text>
<text x="21.4" y="136.6">C</text>
<text x="583.9" y="136.6">C</text>
<text x="531.1" y="153.6">POLITECNICO DI MILANO</text>
<text x="531.2" y="156.7">SCUOLA DEL DESIGN</text>
<text x="531.2" y="159.7">C.L. DESIGN DEGLI INTERNI</text>
<text x="531.3" y="163.5">PROGETTO:</text>
<text x="21.4" y="186.6">D</text>
<text x="583.9" y="186.6">D</text>
<text x="531.3" y="213.5">CORSO:</text>
<text x="531.4" y="218.4">STRUMENTI E METODI DEL PROGETTO</text>
<text x="531.3" y="230.1">DOCENTE:</text>
<text x="21.4" y="236.6">E</text>
<text x="544" y="236.6">MARCO FERRARA</text>
<text x="584" y="236.6">E</text>
<text x="531.3" y="246.8">STUDENTI:</text>
<text x="546.5" y="250.2">AISIA BOTTARI</text>
<text x="531.3" y="263.5">OGGETTO:</text>
<text x="542.9" y="269.7">PENSILE CON ANTE</text>
<text x="531.3" y="280.1">NOTE:</text>
<text x="21.5" y="286.6">F</text>
<text x="544" y="286.6">ABACO ELEMENTI</text>
<text x="584.1" y="286.6">F</text>
<text x="531.3" y="296.8">NOME FILE:</text>
<text x="541.2" y="303">KNOXHULT_003-267-96</text>
<text x="531.2" y="309.9">VERS</text>
<text x="571.2" y="309.9">DATA</text>
<text x="21.4" y="336.6">G</text>
<text x="583.9" y="336.6">G</text>
<text x="531.3" y="360">A</text>
<text x="564.9" y="360">18/07/2017</text>
<text x="531.3" y="363.6">TAVOLA NO.:</text>
<text x="564.7" y="363.6">001 DI</text>
<text x="574.6" y="363.6">004</text>
<text x="21.4" y="386.6">H</text>
<text x="583.9" y="386.6">H</text>
<text x="531.3" y="406.2">DATA:</text>
<text x="541.3" y="406.1">18/07/2017</text>
<text x="556.2" y="406.1">SCALA:</text>
<text x="570.8" y="406.1">1:10</text>
<text x="18.9" y="410.9" transform="rotate(-90 18.9 410.9)">DIRECTORY: /USERS/AISIABOTTARI/DOCUMENTS/POLITECNICO/A.A. 2016-2017/II SEMESTRE/STRUMENTI E METODI DEL PROGETTO/FASE 2 &gt;/QM-S_1_CUCINA/KNOXHULT_003-267-96.DWG| PLOTTED ON: 7/16/2017 11:28:34 PM | BY USER: AISIA BOTTARI</text>
<text x="530.8" y="413.2">0</text>
<text x="531.2" y="409">REV:</text>
<text x="540.8" y="413.2">10cm</text>
<text x="541.3" y="409.1">A</text>
<text x="555.8" y="413.2">25cm</text>
<text x="556.2" y="409.1">FORMATO:</text>
<text x="572.7" y="409.1">A2</text>
<text x="573.7" y="413.2">50cm</text>
<text x="48.1" y="414.1">1</text>
<text x="104.6" y="414.1">2</text>
<text x="154.6" y="414.1">3</text>
<text x="204.6" y="414.1">4</text>
<text x="254.6" y="414.1">5</text>
<text x="304.6" y="414.1">6</text>
<text x="354.6" y="414.1">7</text>
<text x="404.6" y="414.1">8</text>
<text x="454.6" y="414.1">9</text>
<text x="503.9" y="414.1">10</text>
</g>
</svg>
